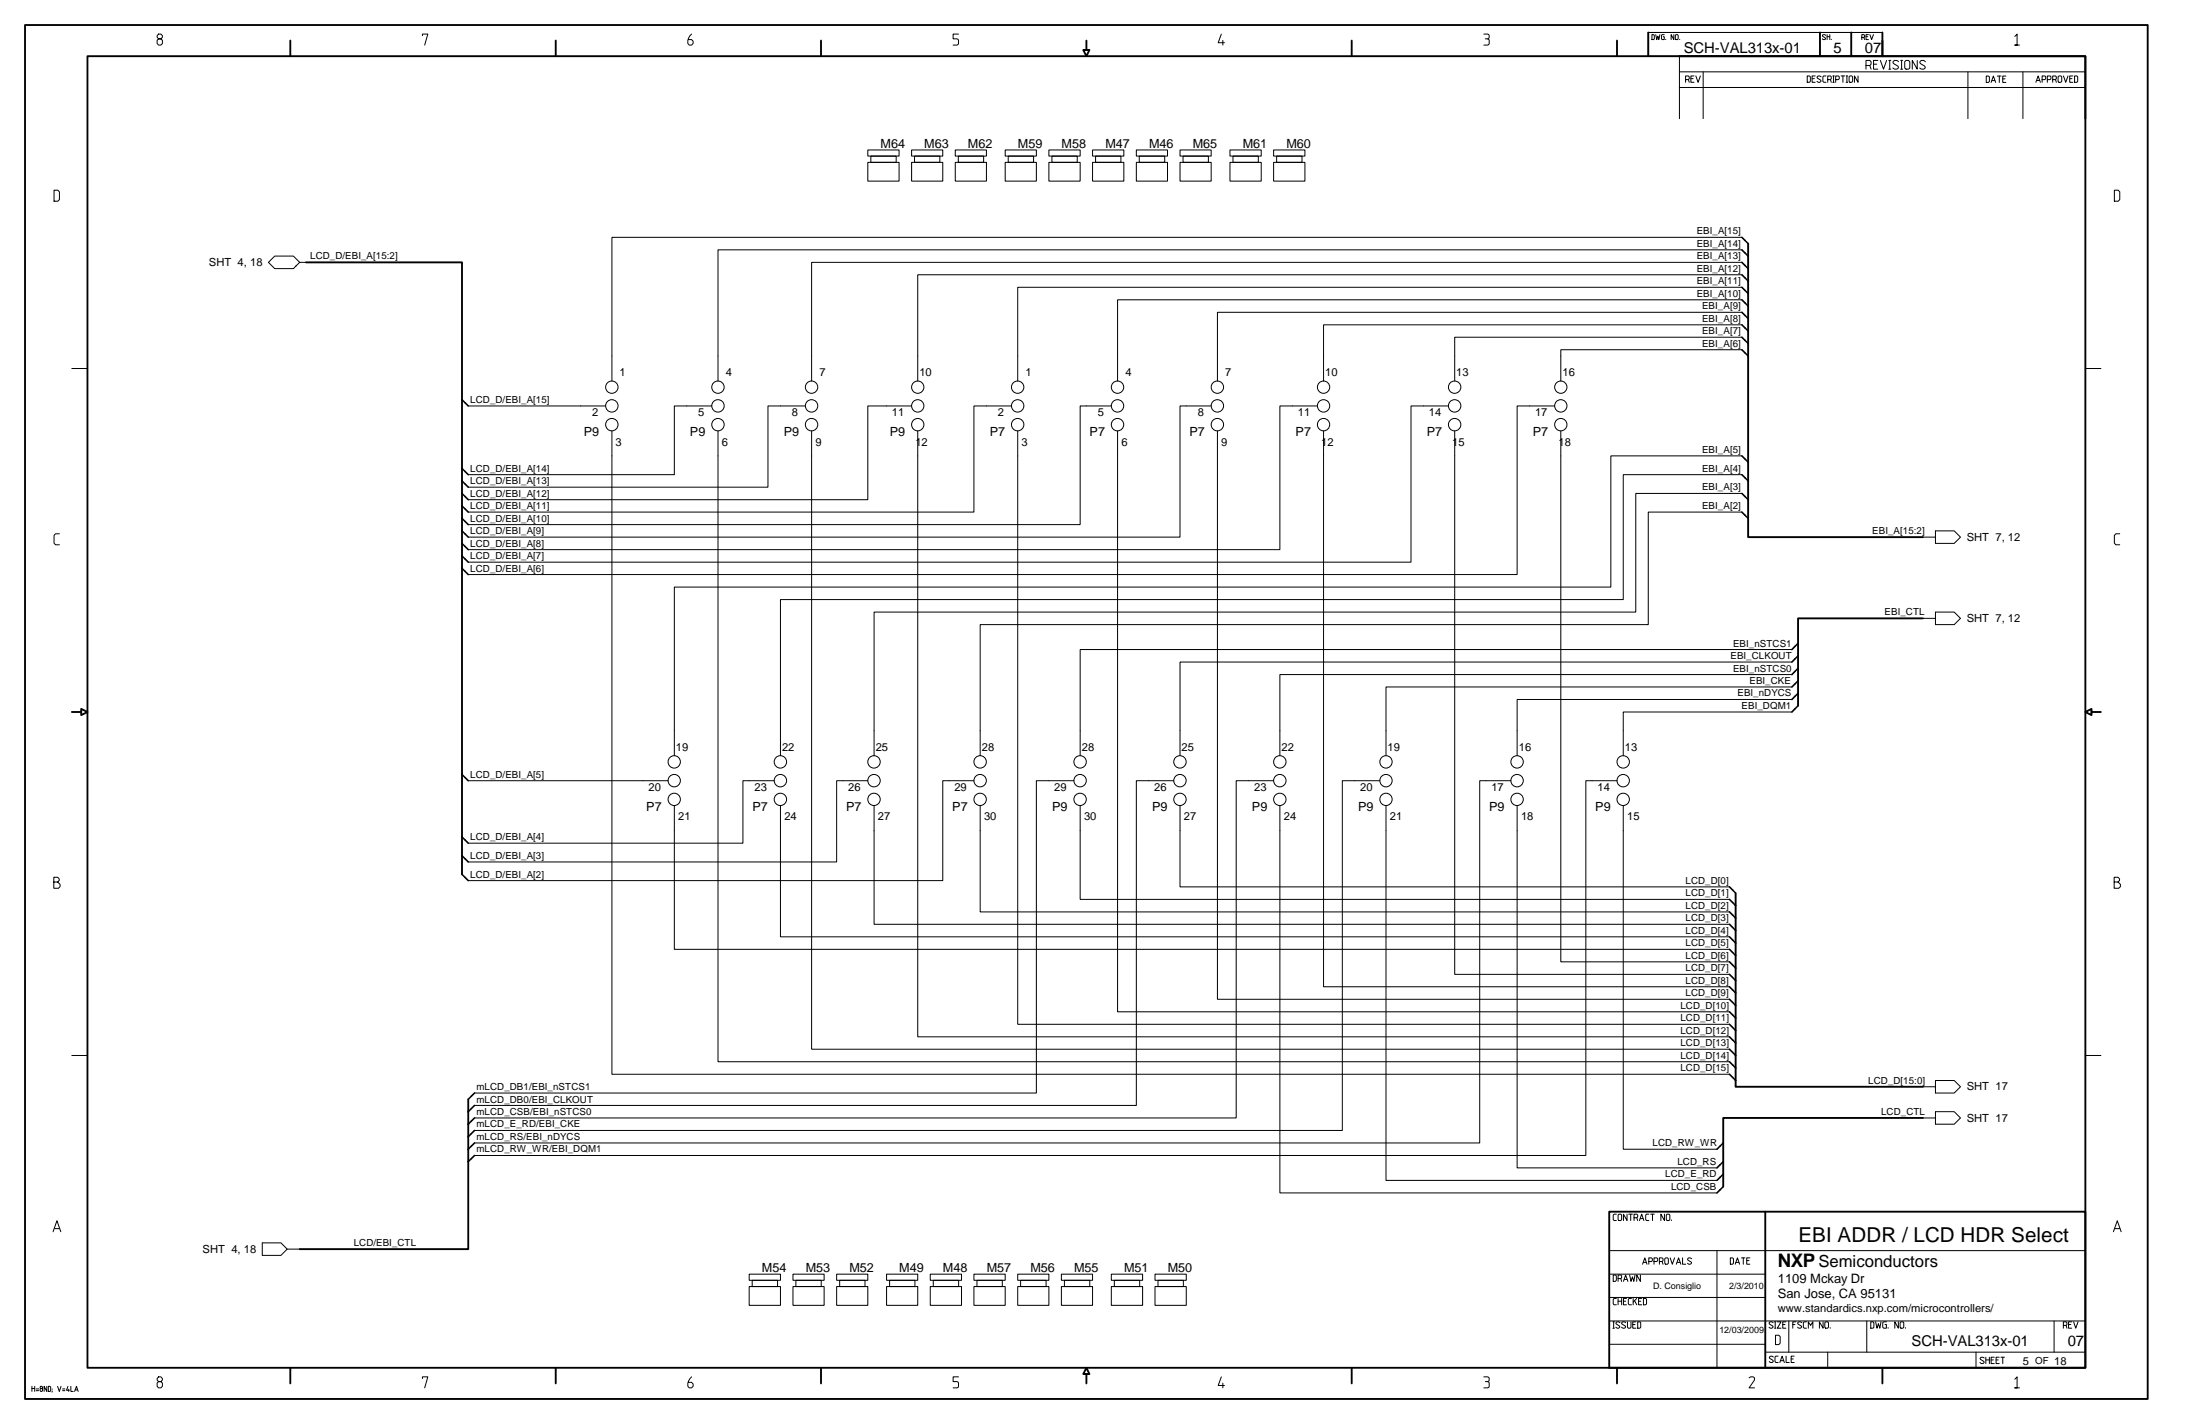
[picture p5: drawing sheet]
<svg xmlns="http://www.w3.org/2000/svg" width="432mm" height="279mm" viewBox="0 0 432 279" stroke-linecap="round" stroke-linejoin="round" font-family="sans-serif">
<g fill="none" stroke="#000" stroke-width=".37">
<path d="M4.9 4.9h416.6v269.6h-416.6zM17.2 11h392.1v257.4h-392.1zM57 8v3M109.1 8v3M161.1 8v3M213.2 8v1.8h-.6l.6 1.2 .6-1.2h-.6M265.3 8v3M317.4 8v3M323.5 6.4v4.6M329.6 11h79.7v12.3M357.2 6.4v4.6M363.3 6.4v4.6"/>
<path d="M369.5 6.4v4.6M60 51.5h30.7v120.1M343.1 47.8v57.6h34.3M14.1 139.7h1.8v.6l1.3-.6-1.3-.6v.6M377.4 121.3h-24.5v17.2M410.5 139.7v.6l-1.2-.6 1.2-.6v.6h1.8M340.7 175.2v38h36.7M91.9 215.7v29.4h-33.1M377.4 219.4h-39.2v13.4M315.8 237.7h93.5v30.7h-93.5zM346.5 237.7v30.7M57 268.4v3"/>
<path d="M109.1 268.4v3M161.1 268.4v3M213.2 269.6h-.6l.6-1.2 .6 1.2h-.6v1.8M265.3 268.4v3M317.4 268.4v3M369.5 268.4v3"/>
</g>
<g fill="none" stroke="#000" stroke-width=".2">
<path d="M31.1 6.7l-.3 .3v.3l.3 .3h.5l.3 .3v.6l-.3 .3h-.5l-.3-.3v-.6l.3-.3h.5l.3-.3v-.3l-.3-.3zM82.9 7v-.3h1.1l-.6 2.1M135.7 6.7a2.04 2.04 0 0 0-.7 1.8l.3 .3h.4l.3-.3v-.4l-.3-.3h-.6M188.1 6.7h-1v.9h.7l.3 .3-.1 .8-.9 .1M239.7 6.7l-.6 1.7h1.2M240 7.9v.9M291.2 6.7h.8a.54 .54 0 0 1 .2 .8l-.2 .1M291.5 7.6l.7 .1 .1 .8-.3 .3h-.8M324.2 6.8h.4l.1 .1v.7l-.1 .2h-.4zM325 6.8l.2 1 .2-.7 .2 .7 .2-1M326.6 6.8h-.4l-.1 .1 .1 .9h.4v-.6h-.1M326.9 7.7v.1"/>
<path d="M328.5 6.8v1l-.5-1v1M329 6.8l.4 .1v.7l-.2 .2-.4-.2v-.7zM329.6 11v12.3M329.6 17.2h79.7M329.6 14.1h79.7M329.7 7.7v.1M330.8 15.6h.6l.2-.2v-.3l-.2-.2h-.6v1.3M331.4 15.6l.2 .6M331.9 15.4h.4M332.5 14.9h-.6v1.3h.6M332.8 14.9l.5 1.3 .4-1.3M334.3 14.1v9.2"/>
<path d="M354.7 14.9h.5l.1 .2v.9l-.1 .2h-.5zM355.7 15.4h.4M356.3 14.9h-.6v1.3h.6M357.4 15.1a.47 .47 0 0 0-.8 .1l.7 .5v.3a.49 .49 0 0 1-.7 0M358.3 6.9l-.2-.1-.4 .1v.2l.6 .5-.2 .2-.4-.2M358.4 14.9h-.5l-.1 .2v.9l.1 .2h.5M358.6 6.8v1M358.6 7.2h.5M358.7 15.6h.6l.1-.2v-.3l-.1-.2h-.6v1.3M359.1 6.8v1M359.3 15.6l.1 .6M359.4 7.7v.1"/>
<path d="M359.7 14.9h.3M359.7 16.2h.3M359.9 14.9v1.3M360.3 15.6h.5l.2-.2v-.3l-.2-.2h-.5v1.3M361.4 14.9h.7M361.7 14.9v1.3M362.4 14.9h.2M362.4 16.2h.2M362.5 14.9v1.3M363.1 14.9h.4l.1 .2v.9l-.1 .2h-.4l-.2-.2v-.9zM364.7 14.9v1.3l-.7-1.3v1.3M365.4 7.3h.4l.2-.1-.2-.4h-.4v1"/>
<path d="M365.8 7.3l.2 .5M366.2 12.8h.8l.2-.2v-.5l-.2-.2h-.8v1.7M366.2 7.2h.4M366.7 6.8h-.5v1h.5M367 12.8l.2 .8M367 6.8l.3 1 .4-1M367.7 12.6h.6M368.6 11.9h-.9v1.7h.9M369.1 11.9l.6 1.7 .6-1.7M369.5 6.4h-46v4.6h46M370.7 13.6h.4M370.7 11.9h.4"/>
<path d="M370.9 11.9v1.7M372.6 12.1a.62 .62 0 0 0-1.1 .1l.1 .3 .9 .5 .1 .2-.1 .3a.76 .76 0 0 1-1-.2M373 13.6h.4M373 11.9h.4M373.2 11.9v1.7M374.1 11.9h.5l.2 .2v1.2l-.2 .3h-.5l-.3-.3v-1.2zM376.3 11.9v1.7l-1-1.7v1.7M377.9 12.1a.62 .62 0 0 0-1.1 .1l.1 .3 .9 .5 .1 .2-.1 .3a.74 .74 0 0 1-1-.2M386.2 14.1v9.2M389.8 14.9h.5l.2 .2v.9l-.2 .2h-.5zM390.8 16.2l.4-1.3 .5 1.3M391 15.8h.5"/>
<path d="M392 14.9h.7M392.4 14.9v1.3M393.1 15.5h.4M393.7 14.9h-.6v1.3h.6M395.5 7.2l.4-.5v2.1h-.4h.9M397 14.1v9.2M399.6 16.2l.4-1.3 .5 1.3M399.8 15.8h.5M400.8 15.6h.5l.2-.2v-.3l-.2-.2h-.5v1.3M401.8 15.6h.6l.1-.2v-.3l-.1-.2h-.6v1.3M402.9 15.6h.5l.2-.2v-.3l-.2-.2h-.5v1.3M403.4 15.6l.2 .6"/>
<path d="M404.1 14.9h.4l.2 .2v.9l-.2 .2h-.4l-.2-.2v-.9zM405 14.9l.4 1.3 .5-1.3M406.2 15.4h.5M406.8 14.9h-.6v1.3h.6M407.2 14.9h.4l.2 .2v.9l-.2 .2h-.4zM10.6 37.3h.8l.3 .4v1.5l-.3 .3h-.8zM170.3 31.9h6.2v3.6h-6.2zM170.3 29.4h6.2v1.2h-6.2zM170.9 30.6h5v1.3h-5zM178.9 31.9h6.1v3.6h-6.1zM178.9 29.4h6.1v1.2h-6.1zM179.5 30.6h5v1.3h-5z"/>
<path d="M187.5 31.9h6.1v3.6h-6.1zM187.5 29.4h6.1v1.2h-6.1zM188.1 30.6h5v1.3h-5zM197.3 31.9h6.1v3.6h-6.1zM197.3 29.4h6.1v1.2h-6.1zM197.9 30.6h5v1.3h-5zM205.9 31.9h6.1v3.6h-6.1zM205.9 29.4h6.1v1.2h-6.1zM206.5 30.6h4.9v1.3h-4.9zM214.4 31.9h6.2v3.6h-6.2zM214.4 29.4h6.2v1.2h-6.2zM215 30.6h5v1.3h-5z"/>
<path d="M223 31.9h6.2v3.6h-6.2zM223 29.4h6.2v1.2h-6.2zM223.6 30.6h5v1.3h-5zM231.6 31.9h6.1v3.6h-6.1zM231.6 29.4h6.1v1.2h-6.1zM232.2 30.6h5v1.3h-5zM241.4 31.9h6.1v3.6h-6.1zM241.4 29.4h6.1v1.2h-6.1zM242 30.6h5v1.3h-5zM250 31.9h6.1v3.6h-6.1zM250 29.4h6.1v1.2h-6.1zM250.6 30.6h4.9v1.3h-4.9z"/>
<path d="M415 37.3h.8l.3 .4v1.5l-.3 .3h-.8zM52.7 51.5l1.2-1.3h3.7l1.2 1.3-1.2 1.2h-3.7zM58.8 51.5h1.2M341.9 46.6h-221.8v28.2M341.9 49h-201v25.8M341.9 51.5h-182.6v23.3M341.9 53.9h-161.8v20.9M341.9 56.4h-142.2v18.4M341.9 58.8h-122.5v16M14.1 72.3h3.1M91.9 79.7h27M139.7 79.7h-7.3v13.4h-40.5"/>
<path d="M158.1 79.7h-7.4v15.9h-58.8M178.9 79.7h-8.6v18.3h-78.4M198.5 79.7h-7.3v20.8h-99.3M218.1 79.7h-6.1v23.2h-120.1M237.7 79.7h-6.1v25.7h-139.7M258.6 79.7h-7.4v28.1h-159.3M284.3 79.7h-7.4v30.6h-185M305.1 79.7h-7.3v33h-205.9M341.9 66.2h-56.4v8.6M341.9 68.6h-35.6v6.2M341.9 61.3h-102.9v13.5M341.9 63.7h-82.1v11.1"/>
<path d="M409.3 72.3h3M120.1 84.6v126.2h219.3M140.9 84.6v123.7h198.5M159.3 84.6v121.3h180.1M180.1 84.6v118.8h159.3M199.7 84.6v116.4h139.7M219.4 84.6v113.9h120M239 84.6v111.5h100.4M259.8 84.6v109h79.6M285.5 84.6v106.6h53.9M306.3 84.6v104.1h33.1M341.9 96.8h-20.8v23.3h-149.5v28.2"/>
<path d="M341.9 93.1h-23.3v24.5h-165.4v30.7M341.9 89.5h-25.7v25.7h-183.8v33.1M11.7 104.7h-.8l-.3 .4v1.5l.3 .3h.8M341.9 100.5h-18.4v22.1h-131.1v25.7M377.4 105.4h2.5M379.9 104.2h3.7l1.2 1.2-1.2 1.2h-3.7zM416.1 104.7h-.8l-.3 .4v1.5l.3 .3h.8M351.7 139.7h-33.1v8.6M351.7 137.2h-53.9v11.1M351.7 134.8h-79.7v13.5M351.7 132.4h-100.5v15.9M351.7 129.9h-120.1v18.4"/>
<path d="M351.7 127.4h-139.7v20.9M377.4 121.3h2.5M379.9 120.1h3.7l1.2 1.2-1.2 1.3h-3.7zM91.9 153.2h39.2M132.4 158.1v28.2h207M152 153.2h-6.2v12.2h-53.9M153.2 158.1v25.7h186.2M170.3 153.2h-6.1v15.9h-72.3M171.6 158.1v23.3h167.8M191.2 153.2h-6.2v19.6h-93.1M192.4 158.1v20.8h147M210.8 153.2h-7.4v61.3h-110.3"/>
<path d="M212 158.1v18.4h127.4M230.4 153.2h-7.4v63.7h-129.9M231.6 158.1v15.9h107.8M250 153.2h-7.4v66.2h-149.5M251.2 158.1v76h85.8M270.8 153.2h-7.3v68.6h-170.4M272 158.1v73.5h65M296.5 153.2h-6.1v71.1h-197.3M297.8 158.1v71.1h39.2M317.4 153.2h-6.1v73.5h-218.2M318.6 158.1v67.4h18.4M10.6 173.1h.7l.3-.4v-.3l-.3-.3h-.7v2.2h.9l.3-.3v-.5l-.5-.4"/>
<path d="M415 173.1h.7l.3-.4v-.3l-.3-.3h-.7v2.2h.9l.3-.3v-.5l-.5-.4M14.1 207.1h3.1M377.4 213.2h2.5M377.4 219.4h2.5M379.9 212h3.7l1.2 1.2-1.2 1.3h-3.7zM379.9 218.1h3.7l1.2 1.3-1.2 1.2h-3.7zM409.3 207.1h3M317.2 238.2h-.4l-.2 .2v.9l.2 .2h.4M317.8 238.2h.3l.2 .2v.9l-.2 .2h-.3l-.2-.2v-.9zM319.3 238.2v1.3l-.7-1.3v1.3M319.7 238.2h.7M320.1 238.2v1.3"/>
<path d="M320.7 238.9h.5l.2-.1v-.4l-.2-.2h-.5v1.3M321.2 238.9l.2 .6M321.8 239.5l.4-1.3 .4 1.3M321.9 239.1h.6M323.6 238.2h-.4l-.2 .2v.9l.2 .2h.4M324 238.2h.7M324.3 238.2v1.3M326.7 238.2v1.3l-.7-1.3v1.3M327.2 238.2h.4l.1 .2v.9l-.1 .2h-.4l-.2-.2v-.9zM328.1 239.4v.1M10.4 241.7l.8-2.2 .7 2.2M10.7 241.1h.9"/>
<path d="M51.5 243.9h3.6l1.3 1.2-1.3 1.2h-3.6zM56.4 245.1h2.4M147 252.4h6.2v3.7h-6.2zM147 250h6.2v1.2h-6.2zM147.6 251.2h5v1.2h-5zM155.6 252.4h6.2v3.7h-6.2zM155.6 250h6.2v1.2h-6.2zM156.2 251.2h5v1.2h-5zM164.2 252.4h6.1v3.7h-6.1zM164.2 250h6.1v1.2h-6.1zM164.8 251.2h5v1.2h-5zM174 252.4h6.1v3.7h-6.1z"/>
<path d="M174 250h6.1v1.2h-6.1zM174.6 251.2h5v1.2h-5zM182.6 252.4h6.1v3.7h-6.1zM182.6 250h6.1v1.2h-6.1zM183.2 251.2h5v1.2h-5zM191.2 252.4h6.1v3.7h-6.1zM191.2 250h6.1v1.2h-6.1zM191.7 251.2h5v1.2h-5zM199.7 252.4h6.2v3.7h-6.2zM199.7 250h6.2v1.2h-6.2zM200.3 251.2h5v1.2h-5zM208.3 252.4h6.1v3.7h-6.1z"/>
<path d="M208.3 250h6.1v1.2h-6.1zM208.9 251.2h5v1.2h-5zM218.1 252.4h6.2v3.7h-6.2zM218.1 250h6.2v1.2h-6.2zM218.7 251.2h5v1.2h-5zM226.7 252.4h6.1v3.7h-6.1zM226.7 250h6.1v1.2h-6.1zM227.3 251.2h5v1.2h-5zM315.8 245.4h93.5M315.8 254.6h30.7M315.8 250h30.7M315.8 259.2h93.5"/>
<path d="M316.6 259.4h.3M316.6 250.2h.5l.1 .1v.9l-.1 .2h-.5zM316.7 259.4v1.2M317.2 254.8h-.4l-.2 .1v.9l.2 .2h.4M317.6 254.8v1.2M317.6 255.3h.7M317.6 250.9h.5l.2-.2v-.4l-.2-.1h-.5v1.2M317.9 259.5l-.1-.1a.44 .44 0 0 0-.7 .2l.7 .6 .1 .1-.1 .2a.47 .47 0 0 1-.7-.1M318.1 250.9l.2 .5M318.3 254.8v1.2M318.6 255.3h.5M318.6 251.4l.5-1.2 .4 1.2"/>
<path d="M318.8 251h.5M319.1 259.5l-.6-.1-.2 .2 .7 .6v.3a.49 .49 0 0 1-.7-.1M319.2 254.8h-.6v1.2h.6M319.4 259.4v1l.2 .2h.4l.1-.2v-1M319.8 250.2l.3 1.2 .3-.9 .3 .9 .2-1.2M320.2 254.8h-.4l-.2 .1v.9l.2 .2h.4M320.5 259.9h.4M320.5 254.8v1.2M320.8 255.2l.4 .8M321.1 259.4h-.6v1.2h.6M321.2 254.8l-.7 .7M321.4 259.4h.5l.1 .1v.9l-.1 .2h-.5z"/>
<path d="M321.6 255.3h.4M322 250.2v1.2l-.8-1.2v1.2M322.2 254.8h-.6v1.2h.6M322.4 248.1l.4-1.3 .5 1.3M322.6 254.8h.4l.2 .1v.9l-.2 .2h-.4zM322.6 247.7h.5M323.6 247.5h.5l.2-.2v-.3l-.2-.2h-.5v1.3M324.6 247.5h.6l.2-.2v-.3l-.2-.2h-.6v1.3M325.7 247.5h.5l.2-.2v-.3l-.2-.2h-.5v1.3M326.2 247.5l.2 .6M326.9 246.8h.4l.1 .2v.9l-.1 .2h-.4l-.2-.2v-.9zM327.8 246.8l.4 1.3 .5-1.3"/>
<path d="M329 248.1l.5-1.3 .4 1.3M329.2 247.7h.5M330.2 246.8v1.3h.7M332 247a.47 .47 0 0 0-.8 .1l.8 .7-.3 .3-.5-.2M337 245.4v23M339.6 246.8h.4l.2 .2v.9l-.2 .2h-.4zM340.6 248.1l.4-1.3 .4 1.3M340.7 247.7h.6M341.8 246.8h.7M342.2 246.8v1.3M342.8 247.3h.5M343.5 246.8h-.7v1.3h.7"/>
<path d="M348 259.5l-.3-.1h-.4v.4l.7 .5-.3 .3-.5-.2M348.3 259.4h.3M348.4 259.4v1.2M348.8 259.4h.8l-.8 1.2h.8M349.9 259.9h.5M350.5 259.4h-.6v1.2h.6M351.1 259.2v6.1M351.9 259.9h.4M352.5 259.4h-.6v1.2M353.6 259.5l-.2-.1h-.5v.4l.7 .5-.2 .3-.6-.2M354.6 259.4h-.5l-.2 .1v.9l.2 .2h.5M357.8 259.4v1.2l-.7-1.2v1.2"/>
<path d="M358.3 259.4h.4l.2 .1v.9l-.2 .2h-.4l-.1-.2v-.9zM366.4 259.2v6.1M367.2 259.4h.4l.2 .1v.9l-.2 .2h-.4zM368.1 259.4l.3 1.2 .3-.9 .3 .9 .2-1.2M370.2 259.4h-.5l-.2 .1v.9l.2 .2h.5v-.7h-.2M372.6 259.4v1.2l-.7-1.2v1.2M373.1 259.4h.4l.2 .1v.9l-.2 .2h-.4l-.2-.2v-.9zM403.2 259.2v6.1M406 259.9h.4M406.6 259.4h-.6v1.2h.6M407 259.4l.4 1.2 .5-1.2M414.8 241.7l.8-2.2 .7 2.2"/>
<path d="M415.1 241.1h.9M6.3 272v1M6.3 272.4h.5M6.8 272v1M7.1 272.9h.5M7.1 272.5h.5M8 272l-.1 .3 .4 .3-.1 .4h-.2l-.1-.4 .3-.2 .1-.2zM9.2 272v1l-.5-1v1M9.5 272h.3l.1 .2v.7l-.1 .1h-.3zM10.2 272.9v.2M10.2 272.5v.1M11.3 272l.3 1 .4-1"/>
<path d="M12.3 272.9h.4M12.3 272.5h.4M13.3 272l-.2 .8h.5M13.5 272.6v.4M13.9 272v1h.5M14.6 273l.4-1 .3 1M14.8 272.7h.4M31.1 270.2l-.3 .3v.3l.3 .3h.5l.3 .3v.6l-.3 .3h-.5l-.3-.3v-.6l.3-.3h.5l.3-.3v-.3l-.3-.3zM82.9 270.5v-.3h1.1l-.6 2.1M135.7 270.2a2.1 2.1 0 0 0-.7 1.8l.3 .3h.4l.3-.3v-.5l-.3-.3h-.6M188.1 270.2h-1v.9h.7l.3 .3-.1 .8-.9 .1M239.7 270.2l-.6 1.6h1.2"/>
<path d="M240 271.4v.9M291.2 270.2h.8a.5 .5 0 0 1 .3 .4 .5 .5 0 0 1-.3 .5M291.5 271.1l.7 .1 .1 .8-.3 .3h-.8M315.8 263.8h30.7M316.6 260.6h.3M343.3 270.3l.3-.1h.5l.2 .1 .1 .2v.3l-1.1 1.5h1.1M346.5 265.3h62.8M348.1 266.3a.47 .47 0 0 0-.8 .1l.8 .7a.45 .45 0 0 1-.8 0M348.3 260.6h.3M348.5 262h.6l.3 .2v1.3l-.3 .3h-.6zM349 266.1h-.4l-.2 .2v.8l.2 .2h.4M349.3 267.3l.5-1.2 .4 1.2"/>
<path d="M349.5 267h.6M350.6 266.1v1.2h.6M351.6 266.6h.4M352.1 266.1h-.5v1.2h.5M354.9 260.6v-1.2l.5 .7 .4-.7v1.2M358.7 265.3v3.1M359.2 260.5v.1M370.6 260.5v.1M374 260.5v.1M387.8 265.3v3.1M389.4 266.5l-.5-.2-.3 .3 .7 .5 .1 .2-.1 .1a.47 .47 0 0 1-.7-.1M389.8 266.3v1.2"/>
<path d="M389.8 266.8h.7M390.5 266.3v1.2M390.8 266.8h.4M391.4 266.3h-.6v1.2h.6M391.8 266.8h.4M392.4 266.3h-.6v1.2h.6M392.7 266.3h.7M393.1 266.3v1.2M395.5 270.6l.4-.4v2.1h-.4h.9M405 260.1h.5l.2-.2v-.4l-.2-.1h-.5v1.2M405.5 260.1l.2 .5"/>
<circle cx="120.1" cy="79.6" r="1.22"/>
<circle cx="120.1" cy="76" r="1.21"/>
<circle cx="140.9" cy="79.6" r="1.22"/>
<circle cx="140.9" cy="76" r="1.21"/>
<circle cx="159.3" cy="79.6" r="1.22"/>
<circle cx="159.3" cy="76" r="1.21"/>
<circle cx="180.1" cy="79.6" r="1.21"/>
<circle cx="180.1" cy="76" r="1.21"/>
<circle cx="199.7" cy="79.6" r="1.22"/>
<circle cx="199.7" cy="76" r="1.21"/>
<circle cx="219.3" cy="79.6" r="1.22"/>
<circle cx="219.3" cy="76" r="1.21"/>
<circle cx="238.9" cy="79.6" r="1.22"/>
<circle cx="238.9" cy="76" r="1.21"/>
<circle cx="259.8" cy="79.6" r="1.21"/>
<circle cx="259.8" cy="76" r="1.21"/>
<circle cx="285.5" cy="79.6" r="1.22"/>
<circle cx="285.5" cy="76" r="1.21"/>
<circle cx="306.3" cy="79.6" r="1.21"/>
<circle cx="306.3" cy="76" r="1.21"/>
<circle cx="120.1" cy="83.3" r="1.22"/>
<circle cx="140.9" cy="83.3" r="1.22"/>
<circle cx="159.3" cy="83.3" r="1.22"/>
<circle cx="180.1" cy="83.3" r="1.21"/>
<circle cx="199.7" cy="83.3" r="1.22"/>
<circle cx="219.3" cy="83.3" r="1.22"/>
<circle cx="238.9" cy="83.3" r="1.22"/>
<circle cx="259.8" cy="83.3" r="1.21"/>
<circle cx="285.5" cy="83.3" r="1.22"/>
<circle cx="306.3" cy="83.3" r="1.21"/>
<circle cx="132.3" cy="149.5" r="1.21"/>
<circle cx="132.3" cy="153.2" r="1.21"/>
<circle cx="132.3" cy="156.8" r="1.21"/>
<circle cx="153.2" cy="153.2" r="1.22"/>
<circle cx="153.2" cy="149.5" r="1.22"/>
<circle cx="153.2" cy="156.8" r="1.21"/>
<circle cx="171.5" cy="149.5" r="1.22"/>
<circle cx="171.5" cy="153.2" r="1.22"/>
<circle cx="171.5" cy="156.8" r="1.21"/>
<circle cx="192.4" cy="153.2" r="1.22"/>
<circle cx="192.4" cy="149.5" r="1.22"/>
<circle cx="192.4" cy="156.8" r="1.21"/>
<circle cx="212" cy="149.5" r="1.22"/>
<circle cx="212" cy="153.2" r="1.22"/>
<circle cx="212" cy="156.8" r="1.21"/>
<circle cx="231.6" cy="153.2" r="1.22"/>
<circle cx="231.6" cy="149.5" r="1.22"/>
<circle cx="231.6" cy="156.8" r="1.21"/>
<circle cx="251.2" cy="153.2" r="1.22"/>
<circle cx="251.2" cy="149.5" r="1.22"/>
<circle cx="251.2" cy="156.8" r="1.21"/>
<circle cx="272" cy="149.5" r="1.21"/>
<circle cx="272" cy="153.2" r="1.21"/>
<circle cx="272" cy="156.8" r="1.21"/>
<circle cx="297.8" cy="149.5" r="1.22"/>
<circle cx="297.8" cy="153.2" r="1.22"/>
<circle cx="297.8" cy="156.8" r="1.21"/>
<circle cx="318.6" cy="149.5" r="1.22"/>
<circle cx="318.6" cy="153.2" r="1.22"/>
<circle cx="318.6" cy="156.8" r="1.21"/>
</g>
<g fill="none" stroke="#000" stroke-width=".29">
<path d="M342.5 47.2l.6 .6M342.5 49.6l.6 .6M342.5 52.1l.6 .6M342.5 54.5l.6 .6M342.5 57l.6 .6M342.5 59.4l.6 .6M90.7 78.4l.6 .6M342.5 61.9l.6 .6M342.5 64.3l.6 .6M342.5 66.8l.6 .6M342.5 69.2l.6 .6M90.7 91.9l.6 .6"/>
<path d="M90.7 94.4l.6 .6M90.7 96.8l.6 .6M90.7 99.3l.6 .6M342.5 90.1l.6 .6M342.5 93.7l.6 .7M342.5 97.4l.6 .6M90.7 101.7l.6 .6M90.7 104.2l.6 .6M90.7 106.6l.6 .6M90.7 109.1l.6 .6M90.7 111.5l.6 .6M342.5 101.1l.6 .6"/>
<path d="M352.9 126.2l-.6 .6M352.9 128.7l-.6 .6M352.9 131.1l-.6 .6M352.9 133.6l-.6 .6M352.9 136l-.6 .6M352.9 138.5l-.6 .6M90.7 152l.6 .6M90.7 164.2l.6 .6M90.7 167.9l.6 .6M90.7 171.6l.6 .6M340.1 179.5l.6 .6M340.1 177.1l.6 .6"/>
<path d="M340.1 174.6l.6 .6M340.1 199.1l.6 .6M340.1 196.7l.6 .6M340.1 194.2l.6 .6M340.1 191.8l.6 .6M340.1 189.3l.6 .6M340.1 186.9l.6 .6M340.1 184.4l.6 .6M340.1 182l.6 .6M92.5 215.1l-.6 .6M92.5 217.5l-.6 .6M92.5 220l-.6 .6"/>
<path d="M340.1 211.4l.6 .6M340.1 208.9l.6 .7M340.1 206.5l.6 .6M340.1 204l.6 .6M340.1 201.6l.6 .6M92.5 222.4l-.6 .6M92.5 224.9l-.6 .6M92.5 227.3l-.6 .6M338.2 232.8l-.6 .6M338.2 230.4l-.6 .6M338.2 227.9l-.6 .6M338.2 224.3l-.6 .6"/>
</g>
<g fill="none" stroke="#000" stroke-width=".32">
<path d="M341.9 46.6l.6 .6M341.9 49l.6 .6M341.9 51.5l.6 .6M341.9 53.9l.6 .6M341.9 56.4l.6 .6M341.9 58.8l.6 .6M91.3 79l.6 .7M341.9 61.3l.6 .6M341.9 63.7l.6 .6M341.9 66.2l.6 .6M341.9 68.6l.6 .6M91.3 92.5l.6 .6"/>
<path d="M91.3 95l.6 .6M91.3 97.4l.6 .6M91.3 99.9l.6 .6M341.9 89.5l.6 .6M341.9 93.1l.6 .6M341.9 96.8l.6 .6M91.3 102.3l.6 .6M91.3 104.8l.6 .6M91.3 107.2l.6 .6M91.3 109.7l.6 .6M91.3 112.1l.6 .6M341.9 100.5l.6 .6"/>
<path d="M352.3 126.8l-.6 .6M352.3 129.3l-.6 .6M352.3 131.7l-.6 .7M352.3 134.2l-.6 .6M352.3 136.6l-.6 .6M352.3 139.1l-.6 .6M91.3 152.6l.6 .6M91.3 164.8l.6 .6M91.3 168.5l.6 .6M91.3 172.2l.6 .6M339.4 178.9l.7 .6M339.4 176.5l.7 .6"/>
<path d="M339.4 174l.7 .6M339.4 198.5l.7 .6M339.4 196.1l.7 .6M339.4 193.6l.7 .6M339.4 191.2l.7 .6M339.4 188.7l.7 .6M339.4 186.3l.7 .6M339.4 183.8l.7 .6M339.4 181.4l.7 .6M93.1 214.5l-.6 .6M93.1 216.9l-.6 .6M93.1 219.4l-.6 .6"/>
<path d="M339.4 210.8l.7 .6M339.4 208.3l.7 .6M339.4 205.9l.7 .6M339.4 203.4l.7 .6M339.4 201l.7 .6M93.1 221.8l-.6 .6M93.1 224.3l-.6 .6M93.1 226.7l-.6 .6M337.6 233.4l-.6 .7M337.6 231l-.6 .6M337.6 228.5l-.6 .7M337.6 224.9l-.6 .6"/>
</g>
<text font-size="4" x="353" y="243.6">EBI ADDR / LCD HDR Select</text>
<text font-size="3.7" x="348.9" y="248.7">NXP</text>
<text font-size="3.3" x="356.9" y="248.6">Semiconductors</text>
<g font-size="2.9">
<text x="330.5" y="10.5">SCH-VAL313x-01</text>
<text x="359.9" y="10.5">5</text>
<text x="366" y="10.5">07</text>
<text x="375.2" y="264.1">SCH-VAL313x-01</text>
<text x="405.8" y="264.1">07</text>
</g>
<g font-size="2.5">
<text x="172.8" y="29">M64</text>
<text x="181.4" y="29">M63</text>
<text x="190" y="29">M62</text>
<text x="199.8" y="29">M59</text>
<text x="208.4" y="29">M58</text>
<text x="217" y="29">M47</text>
<text x="225.5" y="29">M46</text>
<text x="234.1" y="29">M65</text>
<text x="243.9" y="29">M61</text>
<text x="252.5" y="29">M60</text>
<text x="114.6" y="85.6">P9</text>
<text x="135.4" y="85.6">P9</text>
<text x="153.8" y="85.6">P9</text>
<text x="174.6" y="85.6">P9</text>
<text x="194.2" y="85.6">P7</text>
<text x="213.9" y="85.6">P7</text>
<text x="233.5" y="85.6">P7</text>
<text x="254.3" y="85.6">P7</text>
<text x="280" y="85.6">P7</text>
<text x="300.9" y="85.6">P7</text>
<text x="126.9" y="159.1">P7</text>
<text x="147.7" y="159.1">P7</text>
<text x="166.1" y="159.1">P7</text>
<text x="186.9" y="159.1">P7</text>
<text x="206.5" y="159.1">P9</text>
<text x="226.1" y="159.1">P9</text>
<text x="245.7" y="159.1">P9</text>
<text x="266.6" y="159.1">P9</text>
<text x="292.3" y="159.1">P9</text>
<text x="313.1" y="159.1">P9</text>
<text x="149.5" y="249.6">M54</text>
<text x="158.1" y="249.6">M53</text>
<text x="166.7" y="249.6">M52</text>
<text x="176.5" y="249.6">M49</text>
<text x="185.1" y="249.6">M48</text>
<text x="193.7" y="249.6">M57</text>
<text x="202.2" y="249.6">M56</text>
<text x="210.8" y="249.6">M55</text>
<text x="220.6" y="249.6">M51</text>
<text x="229.2" y="249.6">M50</text>
<text x="348.9" y="251.8">1109 Mckay Dr</text>
<text x="348.9" y="254.7">San Jose, CA 95131</text>
</g>
<g font-size="2.2">
<text x="41" y="52.2">SHT 4, 18</text>
<text x="121.6" y="73.8">1</text>
<text x="142.5" y="73.8">4</text>
<text x="160.8" y="73.8">7</text>
<text x="180.4" y="73.8">10</text>
<text x="201.3" y="73.8">1</text>
<text x="220.9" y="73.8">4</text>
<text x="240.5" y="73.8">7</text>
<text x="260.1" y="73.8">10</text>
<text x="285.8" y="73.8">13</text>
<text x="306.7" y="73.8">16</text>
<text x="116.2" y="81.6">2</text>
<text x="137.1" y="81.6">5</text>
<text x="155.4" y="81.6">8</text>
<text x="175.1" y="81.6">11</text>
<text x="195.9" y="81.6">2</text>
<text x="215.5" y="81.6">5</text>
<text x="235.1" y="81.6">8</text>
<text x="254.7" y="81.6">11</text>
<text x="280.5" y="81.6">14</text>
<text x="301.3" y="81.6">17</text>
<text x="120.8" y="87.5">3</text>
<text x="141.7" y="87.5">6</text>
<text x="160" y="87.5">9</text>
<text x="179.7" y="87.5">12</text>
<text x="200.5" y="87.5">3</text>
<text x="220.1" y="87.5">6</text>
<text x="239.7" y="87.5">9</text>
<text x="259.3" y="87.5">12</text>
<text x="285.1" y="87.5">15</text>
<text x="305.9" y="87.5">18</text>
<text x="386" y="106.1">SHT 7, 12</text>
<text x="386" y="122">SHT 7, 12</text>
<text x="132.7" y="147.3">19</text>
<text x="153.5" y="147.3">22</text>
<text x="171.9" y="147.3">25</text>
<text x="192.7" y="147.3">28</text>
<text x="212.3" y="147.3">28</text>
<text x="231.9" y="147.3">25</text>
<text x="251.5" y="147.3">22</text>
<text x="272.4" y="147.3">19</text>
<text x="298.1" y="147.3">16</text>
<text x="318.9" y="147.3">13</text>
<text x="127.3" y="155.2">20</text>
<text x="148.1" y="155.2">23</text>
<text x="166.5" y="155.2">26</text>
<text x="187.3" y="155.2">29</text>
<text x="206.9" y="155.2">29</text>
<text x="226.5" y="155.2">26</text>
<text x="246.1" y="155.2">23</text>
<text x="267" y="155.2">20</text>
<text x="292.7" y="155.2">17</text>
<text x="313.5" y="155.2">14</text>
<text x="133.1" y="161">21</text>
<text x="153.9" y="161">24</text>
<text x="172.3" y="161">27</text>
<text x="193.1" y="161">30</text>
<text x="212.8" y="161">30</text>
<text x="232.4" y="161">27</text>
<text x="252" y="161">24</text>
<text x="272.8" y="161">21</text>
<text x="298.5" y="161">18</text>
<text x="319.4" y="161">15</text>
<text x="386" y="214">SHT 17</text>
<text x="386" y="220.1">SHT 17</text>
<text x="39.8" y="245.8">SHT 4, 18</text>
<text x="348.9" y="257.5">www.standardics.nxp.com/microcontrollers/</text>
<text x="397" y="267.7">5</text>
<text x="403.2" y="267.7">18</text>
</g>
<g font-size="1.9">
<text x="333" y="46">EBI_A[15]</text>
<text x="60.9" y="50.9">LCD_D/EBI_A[15:2]</text>
<text x="333" y="48.4">EBI_A[14]</text>
<text x="333" y="50.9">EBI_A[13]</text>
<text x="333" y="53.3">EBI_A[12]</text>
<text x="333" y="55.8">EBI_A[11]</text>
<text x="333" y="58.2">EBI_A[10]</text>
<text x="334.1" y="60.7">EBI_A[9]</text>
<text x="334.1" y="63.1">EBI_A[8]</text>
<text x="334.1" y="65.6">EBI_A[7]</text>
<text x="334.1" y="68">EBI_A[6]</text>
<text x="92.3" y="79.1">LCD_D/EBI_A[15]</text>
<text x="334.1" y="88.9">EBI_A[5]</text>
<text x="92.3" y="92.5">LCD_D/EBI_A[14]</text>
<text x="92.3" y="95">LCD_D/EBI_A[13]</text>
<text x="334.1" y="92.5">EBI_A[4]</text>
<text x="92.3" y="97.5">LCD_D/EBI_A[12]</text>
<text x="92.3" y="99.9">LCD_D/EBI_A[11]</text>
<text x="334.1" y="96.2">EBI_A[3]</text>
<text x="334.1" y="99.9">EBI_A[2]</text>
<text x="92.3" y="102.3">LCD_D/EBI_A[10]</text>
<text x="92.3" y="104.8">LCD_D/EBI_A[9]</text>
<text x="92.3" y="107.3">LCD_D/EBI_A[8]</text>
<text x="367.5" y="104.8">EBI_A[15:2]</text>
<text x="92.3" y="109.7">LCD_D/EBI_A[7]</text>
<text x="92.3" y="112.2">LCD_D/EBI_A[6]</text>
<text x="369.9" y="120.7">EBI_CTL</text>
<text x="339.6" y="129.3">EBI_CLKOUT</text>
<text x="340.1" y="126.9">EBI_nSTCS1</text>
<text x="340.1" y="131.8">EBI_nSTCS0</text>
<text x="341" y="136.7">EBI_nDYCS</text>
<text x="343.4" y="134.2">EBI_CKE</text>
<text x="341.8" y="139.1">EBI_DQM1</text>
<text x="92.3" y="152.6">LCD_D/EBI_A[5]</text>
<text x="92.3" y="164.8">LCD_D/EBI_A[4]</text>
<text x="92.3" y="168.5">LCD_D/EBI_A[3]</text>
<text x="92.3" y="172.2">LCD_D/EBI_A[2]</text>
<text x="330.8" y="173.4">LCD_D[0]</text>
<text x="330.8" y="178.3">LCD_D[2]</text>
<text x="330.8" y="175.9">LCD_D[1]</text>
<text x="330.8" y="185.7">LCD_D[5]</text>
<text x="330.8" y="183.2">LCD_D[4]</text>
<text x="330.8" y="180.8">LCD_D[3]</text>
<text x="330.8" y="190.6">LCD_D[7]</text>
<text x="330.8" y="188.1">LCD_D[6]</text>
<text x="329.8" y="197.9">LCD_D[10]</text>
<text x="330.8" y="195.5">LCD_D[9]</text>
<text x="330.8" y="193">LCD_D[8]</text>
<text x="329.8" y="202.8">LCD_D[12]</text>
<text x="329.8" y="200.4">LCD_D[11]</text>
<text x="329.8" y="207.7">LCD_D[14]</text>
<text x="329.8" y="205.3">LCD_D[13]</text>
<text x="93.5" y="213.9">mLCD_DB1/EBI_nSTCS1</text>
<text x="329.8" y="210.2">LCD_D[15]</text>
<text x="366.7" y="212.6">LCD_D[15:0]</text>
<text x="93.5" y="216.3">mLCD_DB0/EBI_CLKOUT</text>
<text x="93.5" y="218.8">mLCD_CSB/EBI_nSTCS0</text>
<text x="93.5" y="221.2">mLCD_E_RD/EBI_CKE</text>
<text x="369.2" y="218.8">LCD_CTL</text>
<text x="93.5" y="223.7">mLCD_RS/EBI_nDYCS</text>
<text x="93.5" y="226.1">mLCD_RW_WR/EBI_DQM1</text>
<text x="324.4" y="224.9">LCD_RW_WR</text>
<text x="326.8" y="231">LCD_E_RD</text>
<text x="328" y="233.5">LCD_CSB</text>
<text x="329.2" y="228.6">LCD_RS</text>
<text x="69.4" y="244.5">LCD/EBI_CTL</text>
<text x="399.5" y="267.7">OF</text>
</g>
<g font-size="1.8">
<text x="324.4" y="253">D. Consiglio</text>
<text x="339.4" y="253">2/3/2010</text>
<text x="337.5" y="261.6">12/03/2009</text>
</g>
</svg>
